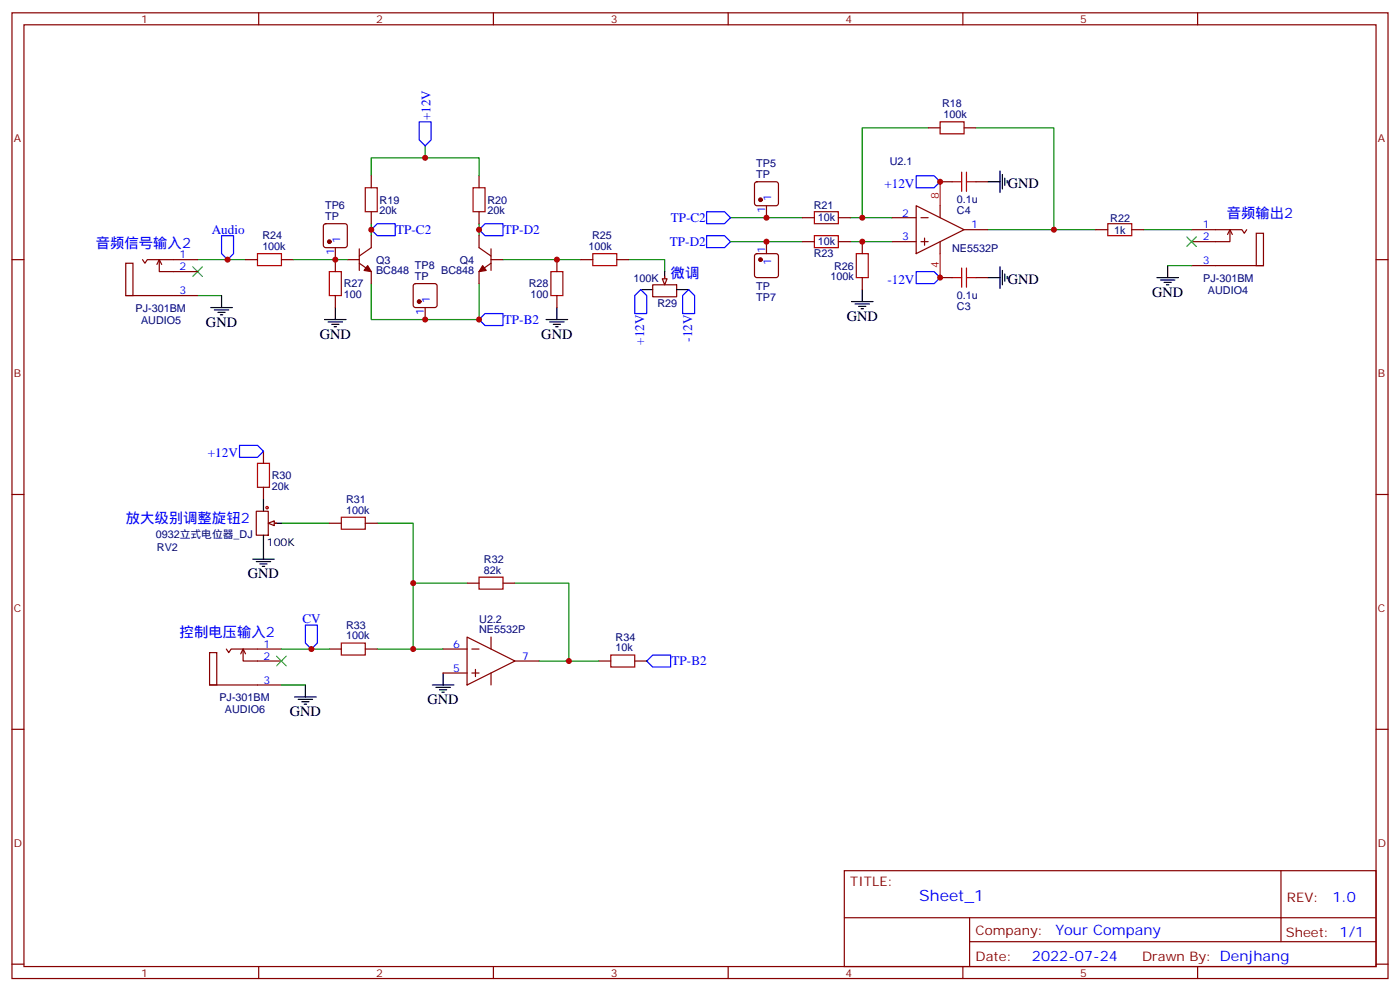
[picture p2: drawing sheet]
<svg xmlns="http://www.w3.org/2000/svg" width="412mm" height="292mm" viewBox="0 0 412 292" stroke-linecap="round" stroke-linejoin="round" font-family="sans-serif">
<g fill="none" stroke="#870000" stroke-width=".35">
<path d="M3.5 3.8h405.4v284.3h-405.4zM7.1 7.3h398.2v277.3h-398.2zM76.2 3.8v3.5M145.3 3.8v3.5M214.5 3.8v3.5M283.6 3.8v3.5M352.8 3.8v3.5M222.5 53.7l.5-.2h5.6l.5 .2 .2 .5v5.7l-.2 .5-.5 .2h-5.6l-.5-.3-.3-.4v-5.7zM3.5 76.4h3.6M222.5 74.9l.5-.2h5.6l.5 .2 .2 .5v5.6l-.2 .5-.5 .2h-5.6l-.5-.2-.3-.5v-5.6zM225.8 60.6v3.5M225.8 71.2v3.5"/>
<path d="M405.3 76.4h3.6M77.6 132.9v3.5M3.5 145.6h3.6M75.5 150.5h3.5v7.1h-3.5zM77.6 143.5v3.5M79.7 154.1h1.8M405.3 145.6h3.6M137.6 171.7h3.5M148.2 171.7h3.5M130.5 191.1h7.1M130.5 198.2h7.1M137.6 187.6l14.1 7-14.1 7.1z"/>
<path d="M139 191.1h2.1M139 198.2h2.1M140.1 197.1v2.1M144.6 187.6v3.5M144.6 198.2v3.5M151.7 194.6h7M176.4 194.6h3.5M187 194.6h3.5M3.5 214.7h3.6M405.3 214.7h3.6M248.7 256.4h156.6v28.2h-156.6zM377.3 256.4v20.9"/>
<path d="M248.7 270.2h156.5M285.6 277.3h119.6M285.6 270.2v14.1M3.5 283.9h3.6M76.2 284.6v3.5M145.3 284.6v3.5M214.5 284.6v3.5M283.6 284.6v3.5M352.8 284.6v3.5M405.3 283.9h3.6"/>
</g>
<g fill="#870000" stroke="#870000" stroke-width=".35">
<circle cx="224" cy="76.4" r=".53"/>
<circle cx="224" cy="58.8" r=".53"/>
</g>
<path d="M208.1 69.4h5.3l1.8 1.8-1.8 1.7h-5.3zM208.1 62.3h5.3l1.8 1.8-1.8 1.8h-5.3zM70.6 131.1h5.2l1.8 1.8-1.8 1.8h-5.2zM190.5 194.6l1.8-1.7h5.3v3.5h-5.3z" fill="none" stroke="#00f" stroke-width=".35"/>
<path d="M215.2 71.2h21.2M215.2 64.1h21.2M82.9 154.1h14.1M111.1 154.1h10.6v37M121.7 171.7h15.9M151.7 171.7h15.9v22.9M111.1 191.1h19.4M158.7 194.6h17.7" fill="none" stroke="#008700" stroke-width=".35"/>
<path d="M75.8 136.4h3.6v7.1h-3.6zM141.1 169.9h7.1v3.6h-7.1zM179.9 192.9h7.1v3.5h-7.1z" fill="none" stroke="#a10000" stroke-width=".35"/>
<path d="M77.6 147v3.5M77.6 157.6v7M79.4 154.1h3.5M74.4 164.6h6.4M75.5 165.3h4.2M76.6 166.1h2.1M77.3 166.8h.7M130.5 198.2v3.5M127.4 201.7h6.3M128.4 202.4h4.2M129.5 203.1h2.1M130.2 203.8h.7" fill="none" stroke="#000" stroke-width=".35"/>
<path d="M79 154.1l1.8-.7v1.4z" fill="#f0f0f0" stroke="#870000" stroke-width=".35"/>
<g fill="none" stroke="#a10000" stroke-width=".35">
<path d="M276.9 35.9h7.1v3.5h-7.1zM280.5 53.5h2.8M283.3 50.7v5.6M284.7 50.7v5.6M284.7 53.5h2.8M239.9 69.4h7v3.5h-7zM239.9 62.3h7v3.6h-7zM252.2 74.7h3.6v7h-3.6zM283.3 78.9v5.7M284.7 78.9v5.7M326.3 65.9h7.1v3.5h-7.1zM280.5 81.7h2.8"/>
<path d="M284.7 81.7h2.8M100.5 152.3h7.1v3.5h-7.1zM100.5 189.3h7.1v3.6h-7.1z"/>
<circle cx="78.7" cy="149.5" r=".35"/>
</g>
<g fill="none" stroke="#870000" stroke-width=".35">
<path d="M273.4 37.6h3.5M284 37.6h3.5M276.9 53.5h3.6M287.5 53.5h3.5M236.4 71.2h3.5M236.4 64.1h3.5M246.9 71.2h3.6M246.9 64.1h3.6M254 71.2v3.5M262.8 71.2h7.1M262.8 64.1h7.1M269.9 60.6l14.1 7-14.1 7.1z"/>
<path d="M271.3 71.2h2.1M271.3 64.1h2.1M272.3 70.1v2.1M276.9 60.6v3.5M276.9 71.2v3.5M284 67.6h7M322.8 67.6h3.5M333.4 67.6h3.5M351 67.6h14.8l.7 1.1 .7-1.1M351 78.2h21.2M361.6 69l.7-1.4 .7 1.4M362.3 67.6v3.6h-11.3"/>
<path d="M370.1 68.7h2.1v9.5h-2.1zM192.3 83.9h7v3.5h-7zM195.8 81.4v1.7M254 81.7v3.6M276.9 81.7h3.6M287.5 81.7h3.5M97 154.1h3.5M107.6 154.1h3.5M61.7 192.2h2.2v9.5h-2.2zM66.7 191.1l.7 1.1 .7-1.1h14.8M70.9 192.5l.7-1.4 .7 1.4M71.6 191.1v3.5h11.3"/>
<path d="M97 191.1h3.5M107.6 191.1h3.5M61.7 201.7h21.2"/>
</g>
<path d="M269.9 51.8h5.3l1.7 1.7-1.7 1.8h-5.3zM65.3 69.4h3.5v5.3l-1.8 1.7-1.7-1.7zM269.9 80h5.3l1.7 1.7-1.7 1.8h-5.3zM90 184h3.5v5.3l-1.8 1.8-1.7-1.8z" fill="none" stroke="#00f" stroke-width=".35"/>
<g fill="none" stroke="#000" stroke-width=".35">
<path d="M291 53.5h3.6M294.6 50.3v6.4M295.3 51.4v4.2M296 52.5v2.1M296.7 53.2v.7M195.8 80v3.5M294.6 78.6v6.3M295.3 79.6v4.3M344 78.2v3.5M188.7 85.3h3.6M199.3 85.3h3.5M250.8 88.8h6.4"/>
<path d="M251.9 89.5h4.2M252.9 90.2h2.2M253.6 90.9h.8M254 85.3v3.5M291 81.7h3.6M296 80.7v2.1M296.7 81.4v.7M340.8 81.7h6.3M341.8 82.4h4.3M342.9 83.1h2.1M343.6 83.9h.7M86.8 205.2h6.3"/>
<path d="M87.8 205.9h4.3M88.9 206.6h2.1M89.6 207.3h.7M90 201.7v3.5"/>
</g>
<path d="M273.4 37.6h-19.4v26.5M287.5 37.6h22.9v30M185.2 76.4h10.6v3.6M250.5 71.2h12.3M250.5 64.1h12.3M291 67.6h31.8M336.9 67.6h14.1M344 78.2h7M82.9 191.1h14.1M82.9 201.7h7.1" fill="none" stroke="#008700" stroke-width=".35"/>
<path d="M349.6 69.7l2.8 2.9M352.4 69.7l-2.8 2.9M81.5 193.2l2.8 2.8M84.3 193.2l-2.8 2.8" fill="none" stroke="#3c3" stroke-width=".35"/>
<path d="M276.9 53.5v7.1M276.9 74.7v7" fill="none" stroke="#f00" stroke-width=".35"/>
<path d="M195.1 82.1h1.4l-.7 1.8z" fill="#f0f0f0" stroke="#870000" stroke-width=".35"/>
<path d="M123.5 35.9h3.5v5.3l-1.8 1.7-1.7-1.7zM109.4 67.6l1.7-1.7h5.3v3.5h-5.3zM141.1 67.6l1.8-1.7h5.3v3.5h-5.3zM141.1 94.1l1.8-1.8h5.3v3.5h-5.3zM187 87l1.7-1.7 1.8 1.7v5.3h-3.5zM201.1 87l1.7-1.7 1.8 1.7v5.3h-3.5z" fill="none" stroke="#00f" stroke-width=".35"/>
<g fill="none" stroke="#000" stroke-width=".35">
<path d="M62.1 90.6h6.3M63.1 91.3h4.3M64.2 92h2.1M64.9 92.7h.7M65.3 87v3.6M95.6 94.1h6.4M96.7 94.8h4.2M97.7 95.5h2.1M98.4 96.2h.7M98.8 90.6v3.5M160.9 94.1h6.3M161.9 94.8h4.3"/>
<path d="M163 95.5h2.1M163.7 96.2h.7M164 90.6v3.5"/>
</g>
<path d="M125.2 46.5h15.9v5.3M125.2 42.9v3.6h-15.8v5.3M58.2 76.4h14.1M86.4 76.4h15.9M109.4 65.9v3.5M141.1 65.9v3.5M148.2 76.4h22.9M58.2 87h7.1M109.4 83.5v10.6h31.7v-10.6" fill="none" stroke="#008700" stroke-width=".35"/>
<path d="M107.6 55.3h3.5v7h-3.5zM139.3 55.3h3.6v7h-3.6zM75.8 74.7h7.1v3.5h-7.1zM97 80h3.5v7h-3.5zM162.3 80h3.5v7h-3.5zM174.6 74.7h7.1v3.5h-7.1z" fill="none" stroke="#a10000" stroke-width=".35"/>
<g fill="none" stroke="#870000" stroke-width=".35">
<path d="M109.4 51.8v3.5M141.1 51.8v3.5M37 77.5h2.2v9.5h-2.2zM42 76.4l.7 1.1 .7-1.1h14.8M46.2 77.9l.7-1.5 .7 1.5M46.9 76.4v3.6h11.3M72.3 76.4h3.5M82.9 76.4h3.5M95.5 66.1l.5-.2h5.6l.5 .2 .2 .5v5.6l-.2 .5-.5 .2h-5.6l-.5-.2-.3-.5v-5.6zM98.8 72.9v7.1M102.3 76.4h3.5M105.8 77.5l3.6 2.5v3.5"/>
<path d="M105.8 73.3v6.3M109.4 62.3v3.6M109.4 69.4v3.5l-3.6 2.5M141.1 62.3v3.6M141.1 69.4v3.5l3.5 2.5M144.6 76.4h3.6M144.6 77.5l-3.5 2.5v3.5M144.6 73.3v6.3M164 76.4v3.6M171.1 76.4h3.5M181.7 76.4h3.5M37 87h21.2"/>
<path d="M98.8 87v3.6M121.9 83.7l.5-.2h5.7l.5 .2 .2 .5v5.7l-.3 .5-.4 .2h-5.7l-.5-.3-.2-.4v-5.7zM125.2 90.6v3.5M164 87v3.6"/>
</g>
<g fill="#870000" stroke="#870000" stroke-width=".35">
<path d="M142.2 78.2l1 1.4-2.1 .4z"/>
<path d="M108.3 78.2l1.1 1.8-2.2-.4z"/>
<circle cx="97" cy="71.2" r=".53"/>
<circle cx="123.5" cy="88.8" r=".53"/>
</g>
<path d="M56.8 78.6l2.8 2.8M59.6 78.6l-2.8 2.8" fill="none" stroke="#3c3" stroke-width=".35"/>
<g fill="#c00">
<circle cx="225.8" cy="71.2" r=".88"/>
<circle cx="225.8" cy="64.1" r=".88"/>
<circle cx="167.6" cy="194.6" r=".88"/>
<circle cx="121.7" cy="171.7" r=".88"/>
<circle cx="121.7" cy="191.1" r=".88"/>
<circle cx="91.7" cy="191.1" r=".88"/>
<circle cx="67" cy="76.4" r=".88"/>
<circle cx="310.4" cy="67.6" r=".88"/>
<circle cx="254" cy="64.1" r=".88"/>
<circle cx="254" cy="71.2" r=".88"/>
<circle cx="276.9" cy="53.5" r=".88"/>
<circle cx="276.9" cy="81.7" r=".88"/>
<circle cx="164" cy="76.4" r=".88"/>
<circle cx="141.1" cy="67.6" r=".88"/>
<circle cx="109.4" cy="67.6" r=".88"/>
<circle cx="125.2" cy="94.1" r=".88"/>
<circle cx="141.1" cy="94.1" r=".88"/>
<circle cx="125.2" cy="46.5" r=".88"/>
<circle cx="98.8" cy="76.4" r=".88"/>
</g>
<text font-size="4.6" fill="#00f" x="270.8" y="265.4">Sheet_1</text>
<g font-size="4.2">
<text x="296.9" y="55.3">GND</text>
<text x="296.9" y="83.5">GND</text>
<text x="339.4" y="87.4">GND</text>
<text x="249.4" y="94.4">GND</text>
<text x="60.7" y="96.2">GND</text>
<text x="94.2" y="99.7">GND</text>
<text x="159.5" y="99.7">GND</text>
<text x="73" y="170.3">GND</text>
<text x="125.9" y="207.3">GND</text>
<text x="85.4" y="210.9">GND</text>
</g>
<g font-size="4.2" fill="#00f">
<text x="361.4" y="64.1">音频输出2</text>
<text x="28.2" y="72.9">音频信号输入2</text>
<text x="197.6" y="81.7">微调</text>
<text x="37" y="154.1">放大级别调整旋钮2</text>
<text x="52.9" y="187.6">控制电压输入2</text>
<text x="392.5" y="265.6">1.0</text>
<text x="310.9" y="275.2">Your Company</text>
<text x="304" y="283">2022-07-24</text>
</g>
<g font-size="3.9" fill="#00f">
<text x="126.8" y="35.4" transform="rotate(-90 126.8 35.4)">+12V</text>
<text x="260.5" y="55.3">+12V</text>
<text x="197.6" y="65.4">TP-C2</text>
<text x="62.4" y="68.9">Audio</text>
<text x="116.7" y="68.9">TP-C2</text>
<text x="148.4" y="68.9">TP-D2</text>
<text x="197.3" y="72.5">TP-D2</text>
<text x="261.4" y="83.5">-12V</text>
<text x="148.4" y="95.4">TP-B2</text>
<text x="189.8" y="101.4" transform="rotate(-90 189.8 101.4)">+12V</text>
<text x="203.9" y="100.6" transform="rotate(-90 203.9 100.6)">-12V</text>
<text x="61.2" y="134.6">+12V</text>
<text x="89.1" y="183.5">CV</text>
<text x="197.8" y="195.9">TP-B2</text>
</g>
<g font-size="3.9" fill="#800">
<text x="250.5" y="260.9">TITLE:</text>
<text x="379.1" y="265.6">REV:</text>
<text x="287.4" y="275.1">Company:</text>
<text x="378.7" y="275.8">Sheet: 1/1</text>
<text x="287.4" y="282.8">Date:</text>
<text x="336.4" y="282.9">Drawn By: Denjhang</text>
</g>
<g font-size="3.2" fill="#800">
<text x="41.6" y="6.8">1</text>
<text x="110.8" y="6.8">2</text>
<text x="179.9" y="6.8">3</text>
<text x="249.1" y="6.8">4</text>
<text x="318.2" y="6.8">5</text>
<text x="4.1" y="41.9">A</text>
<text x="405.9" y="41.9">A</text>
<text x="4.1" y="111">B</text>
<text x="405.9" y="111">B</text>
<text x="4.1" y="180.2">C</text>
<text x="405.9" y="180.2">C</text>
<text x="4.1" y="249.3">D</text>
<text x="405.9" y="249.3">D</text>
<text x="41.6" y="287.6">1</text>
<text x="110.8" y="287.6">2</text>
<text x="179.9" y="287.6">3</text>
<text x="249.1" y="287.6">4</text>
<text x="318.2" y="287.6">5</text>
</g>
<g font-size="3.2" fill="#000080">
<text x="277.5" y="31.6">R18</text>
<text x="277.9" y="34.8">100k</text>
<text x="222.8" y="52.5">TP</text>
<text x="222.8" y="49.2">TP5</text>
<text x="262.1" y="48.5">U2.1</text>
<text x="111.8" y="60">R19</text>
<text x="143.6" y="60">R20</text>
<text x="281.9" y="59.9">0.1u</text>
<text x="95.8" y="64.8">TP</text>
<text x="95.8" y="61.6">TP6</text>
<text x="111.8" y="63.1">20k</text>
<text x="143.6" y="63.1">20k</text>
<text x="239.7" y="61.7">R21</text>
<text x="240.9" y="65.2">10k</text>
<text x="281.9" y="63">C4</text>
<text x="327" y="65.2">R22</text>
<text x="77.3" y="70.4">R24</text>
<text x="174.4" y="70.4">R25</text>
<text x="328.2" y="68.8">1k</text>
<text x="77.3" y="73.6">100k</text>
<text x="110.8" y="77.6">Q3</text>
<text x="135.5" y="77.6">Q4</text>
<text x="173.4" y="73.6">100k</text>
<text x="239.7" y="75.8">R23</text>
<text x="240.9" y="72.3">10k</text>
<text x="280.5" y="74.1">NE5532P</text>
<text x="110.8" y="80.7">BC848</text>
<text x="122.2" y="82.4">TP</text>
<text x="122.2" y="79.2">TP8</text>
<text x="130" y="80.7">BC848</text>
<text x="186.6" y="82.9">100K</text>
<text x="244.6" y="82.5">100k</text>
<text x="245.7" y="79.4">R26</text>
<text x="354.5" y="82.9">PJ-301BM</text>
<text x="101.2" y="87.8">100</text>
<text x="101.2" y="84.6">R27</text>
<text x="155.7" y="84.6">R28</text>
<text x="156.3" y="87.8">100</text>
<text x="222.8" y="85.3">TP</text>
<text x="222.8" y="88.5">TP7</text>
<text x="281.9" y="88.1">0.1u</text>
<text x="355.8" y="86.4">AUDIO4</text>
<text x="39.9" y="91.7">PJ-301BM</text>
<text x="41.6" y="95.3">AUDIO5</text>
<text x="193.7" y="90.4">R29</text>
<text x="281.9" y="91.2">C3</text>
<text x="80.1" y="141.1">R30</text>
<text x="80.1" y="144.3">20k</text>
<text x="102" y="148.1">R31</text>
<text x="102" y="151.2">100k</text>
<text x="45.9" y="158.4">0932立式电位器_DJ</text>
<text x="46.2" y="162.3">RV2</text>
<text x="142.5" y="165.7">R32</text>
<text x="142.5" y="168.9">82k</text>
<text x="102" y="185.1">R33</text>
<text x="141.2" y="183.3">U2.2</text>
<text x="102" y="188.3">100k</text>
<text x="141.2" y="186.5">NE5532P</text>
<text x="181.3" y="191.8">10k</text>
<text x="181.3" y="188.6">R34</text>
<text x="64.6" y="206.4">PJ-301BM</text>
<text x="66.3" y="209.9">AUDIO6</text>
</g>
<g font-size="3.2" fill="#00f">
<text x="227.2" y="59.3" transform="rotate(-90 227.2 59.3)">1</text>
<text x="225.4" y="62.8" transform="rotate(-90 225.4 62.8)">1</text>
<text x="265.7" y="63.7">2</text>
<text x="100.2" y="71.6" transform="rotate(-90 100.2 71.6)">1</text>
<text x="265.7" y="70.8">3</text>
<text x="286.1" y="67.3">1</text>
<text x="354.3" y="70.8">2</text>
<text x="354.3" y="67.3">1</text>
<text x="52.9" y="76.1">1</text>
<text x="98.4" y="75.1" transform="rotate(-90 98.4 75.1)">1</text>
<text x="225.4" y="74.5" transform="rotate(-90 225.4 74.5)">1</text>
<text x="354.3" y="77.9">3</text>
<text x="52.9" y="79.6">2</text>
<text x="227.2" y="78" transform="rotate(-90 227.2 78)">1</text>
<text x="52.9" y="86.7">3</text>
<text x="126.6" y="89.3" transform="rotate(-90 126.6 89.3)">1</text>
<text x="124.9" y="92.8" transform="rotate(-90 124.9 92.8)">1</text>
<text x="77.6" y="190.7">1</text>
<text x="133.5" y="190.7">6</text>
<text x="77.6" y="194.3">2</text>
<text x="133.5" y="197.8">5</text>
<text x="153.8" y="194.3">7</text>
<text x="77.6" y="201.3">3</text>
</g>
<g font-size="3.2" fill="#f00">
<text x="276.6" y="58.5" transform="rotate(-90 276.6 58.5)">8</text>
<text x="276.6" y="78.8" transform="rotate(-90 276.6 78.8)">4</text>
</g>
<text font-size="3.2" x="78.6" y="160.7">100K</text>
</svg>
